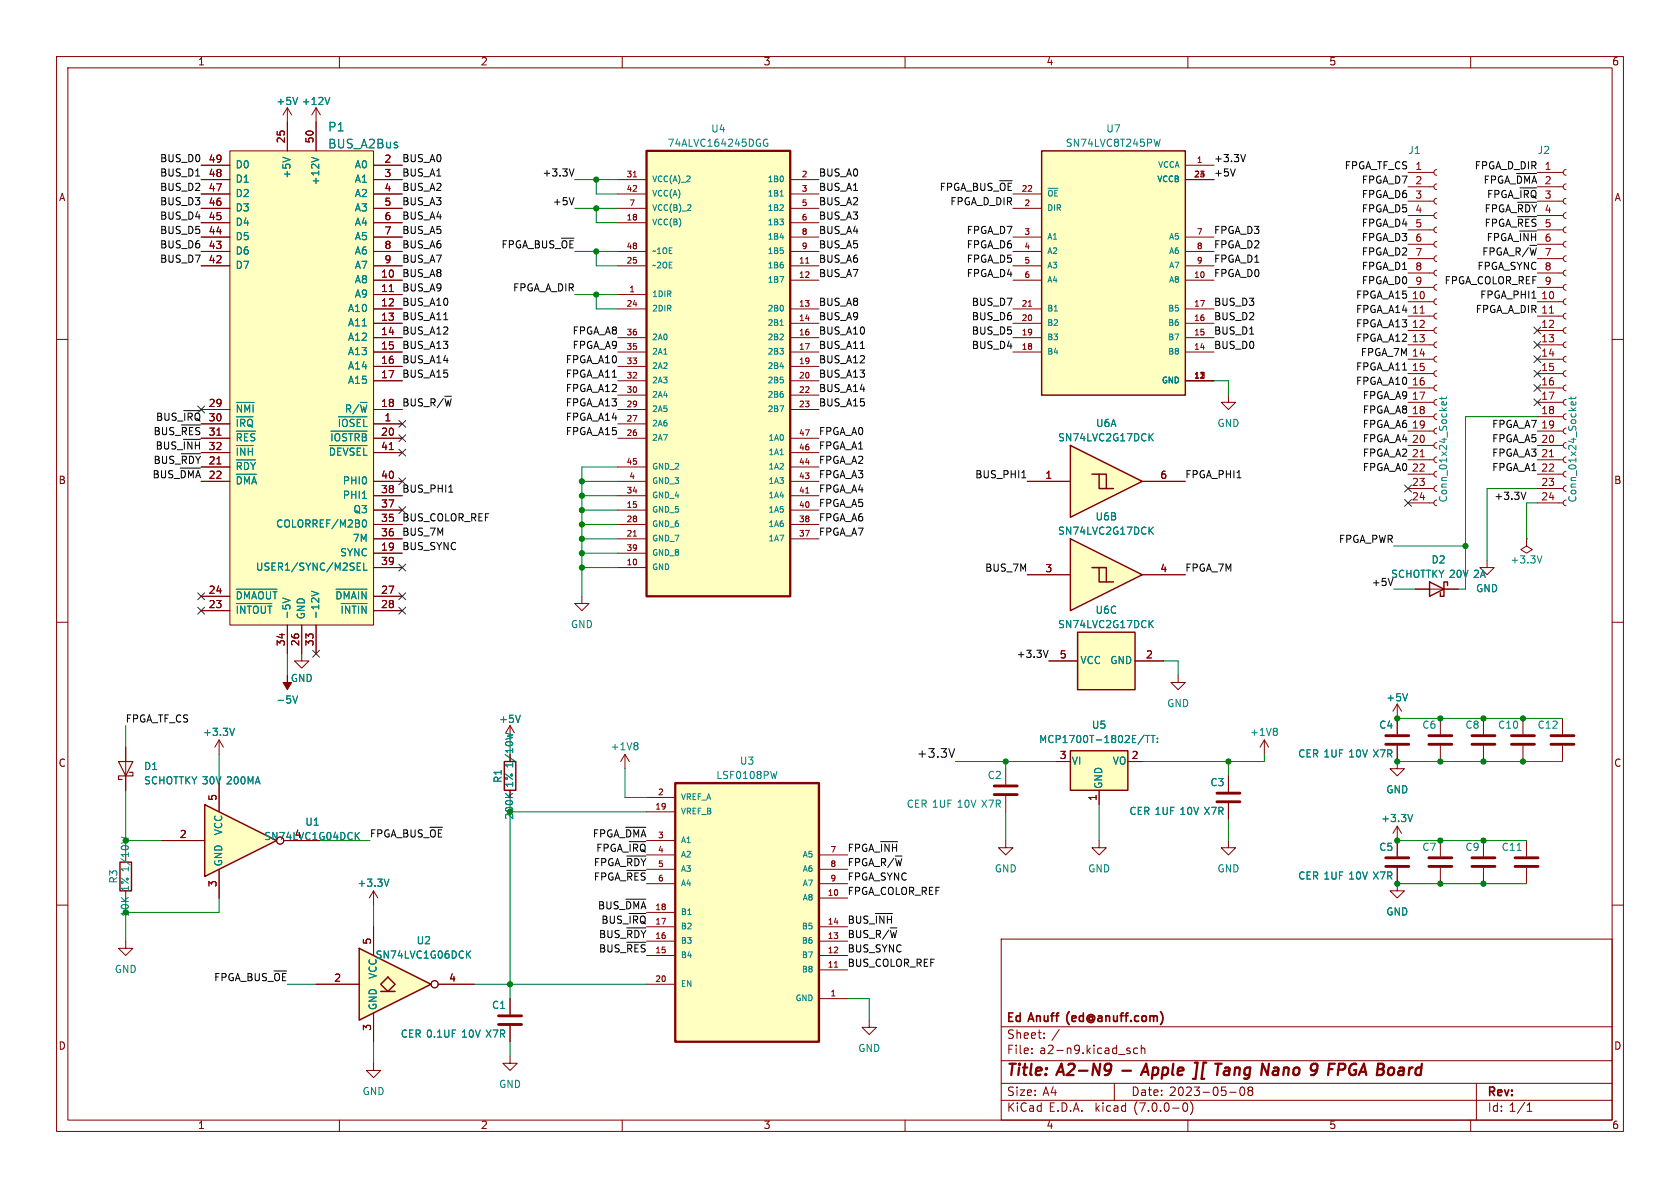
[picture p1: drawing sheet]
<svg xmlns="http://www.w3.org/2000/svg" width="297mm" height="210mm" viewBox="0 0 297 210" stroke-linecap="round" stroke-linejoin="round" font-family="sans-serif">
<g fill="none" stroke="#840000" stroke-width=".18">
<path d="M10 10h277v190h-277zM12 12h273v186h-273zM60 10v2M110 10v2M160 10v2M210 10v2M260 10v2M179.1 36.8h5M179.1 34.3h5M209.5 29.2h5.1M209.5 31.8h5.1M10 60h2"/>
<path d="M179.1 49.5h5M179.1 59.7h5M179.1 57.2h5M179.1 54.6h5M179.1 41.9h5M179.1 44.5h5M179.1 47h5M181.8 54.1h.6M209.5 49.5h5.1M209.5 59.7h5.1M209.5 57.2h5.1M209.5 54.6h5.1"/>
<path d="M209.5 41.9h5.1M209.5 44.5h5.1M209.5 47h5.1M285 60h2M179.1 62.2h5M209.5 67.3h5.1M209.5 62.2h5.1M262.9 99.1v1.2h-1.3l1.3 1.3 1.3-1.3h-1.3M269.9 95.3v1.2l-1 .7 1 .6 1-.6-1-.7M269.9 95.3h.1M10 110h2M250.2 104.1h7.6"/>
<path d="M285 110h2M90.2 128.3l-.8 1.2M90.2 128.3v2.5M90.2 139.7v1.3M90.2 128.3l.7 1.2M110.5 133.4l-.8 1.2M110.5 133.4v2.5M110.5 133.4l.8 1.2M177.8 135.9v2.8M217.2 137.2v2.8M223.5 130.8l-.7 1.3M223.5 130.8v2.6"/>
<path d="M223.5 130.8l.8 1.3M247 131.8v4.1h1.3l-1.3 1.3-1.3-1.3h1.3M247 124.5v5.3M247 124.5l-.7 1.2M247 124.5l.8 1.2M254.6 127v2.8M254.6 131.8v2.8M262.3 127v2.8M262.3 131.8v2.8M269.2 127v2.8M269.2 131.8v2.8M276.2 127v2.8"/>
<path d="M276.2 131.8v2.8M10 160h2M177.8 148.6v1.3h1.3l-1.3 1.2-1.3-1.2h1.3M177.8 140.7v2.8M194.3 148.6v1.3h1.3l-1.3 1.2-1.3-1.2h1.3M217.2 148.6v1.3h1.2l-1.2 1.2-1.3-1.2h1.3M217.2 142v2.8M247 153.4v4.1h1.3l-1.3 1.3-1.3-1.3h1.3M247 146.1v5.3M247 146.1l-.7 1.2M247 146.1l.8 1.2M262.3 148.6v2.8"/>
<path d="M262.3 153.4v2.8M269.9 148.6v2.8M269.9 153.4v2.8M285 160h2M177 166h108v32h-108zM60 198v2M66 188v1.2h1.3l-1.3 1.3-1.2-1.3h1.2M110 198v2M160 198v2M177 194.5h108M177 191.5h108M177 187.5h108"/>
<path d="M177 181.5h108M182.4 186.1v.2M182.4 185.3v.2M184.6 183.4v.2M184.6 182.6v.2M197 191.5v3M199.4 185.8h.4v.2l-.2 .3h-.3M199.4 185.3h.4M201.1 185.3h-.4l-.3 .2v.5l.1 .2h.6M201.8 185.4l.2-.1h.3l.1 1M201.8 184.8v1.5M209.3 195h.2a.81 .81 0 0 1 .5 .6 .81 .81 0 0 1-.3 .8l-.1 .1a.81 .81 0 0 1-.6-.7 .81 .81 0 0 1 .3-.8z"/>
<path d="M210 198v2M210.5 194.8a1.74 1.74 0 0 1 0 2.2M217.4 193.1h1.1M219.3 192.3a.81 .81 0 0 0 .4 1.4l.2-.2 .1-.4-.1-.8M220.7 192.3l-.1 .2 .3 .3M220.9 192.8l-.3 .3 .1 .4 .2 .2h.3l.3-.3-.1-.5-.2-.1M220.9 192.8h.3M221.4 192.3l.1 .2-.3 .3M260 198v2M261 191.5v6.5M270 196.5h.8M270 195.4l.4-.4v1.5"/>
</g>
<path d="M196.3 188.1l.2 .3-.3 1.2M196.4 188.9l-.1 .2M198.4 189.3h1.5M202 189.5h.9M202.6 188l-.9 2M217.1 188.7l-.6 .1M217.2 189.3h-.5a.4 .4 0 0 0-.4 .3 .4 .4 0 0 0 .3 .4h.5" fill="none" stroke="#840000" stroke-width=".4"/>
<g fill="none" stroke="#840000" stroke-width=".51">
<path d="M175.8 138.9h4M245 131.6h4M245 130h4M252.6 131.6h4.1M252.6 130h4.1M260.2 131.6h4.1M260.2 130h4.1M267.2 131.6h4.1M267.2 130h4.1M274.2 131.6h4.1M274.2 130h4.1M175.8 140.5h4"/>
<path d="M215.1 141.7h4.1M215.1 140.2h4.1M245 153.2h4M245 151.6h4M260.2 153.2h4.1M260.2 151.6h4.1M267.8 153.2h4.1M267.8 151.6h4.1"/>
</g>
<path d="M185.3 33.3h1.7M185.4 34a.34 .34 0 0 1 .3-.4 .34 .34 0 0 1 .3 .4M187 33.6h-.5v1.1M205.1 24.6l-.3 1.3-.2-.9M272.6 98.3l-.4 1.2M89.4 129.6l1.2 .3-.9 .2M92 126.4l-.4 1.3M112.5 131.3l.3 .2-.3 .3 .3 .3v.2l-.3 .2M225.6 128.7l.2 .3-.2 .3 .2 .2v.3l-.2 .2M248.8 122.6l-.4 1.3M249.7 144l-.4 1.2" fill="none" stroke="#008484" stroke-width=".18"/>
<path d="M184.1 26.7h25.4v43.2h-25.4z" fill="#ffffc2" stroke="#ffffc2" stroke-width=".18"/>
<path d="M184.1 26.7h25.4v43.2h-25.4zM252.7 102.9l2.6 1.2-2.6 1.3zM255.9 103.5v-.6h-.6v2.5h-.7v-.6M89.2 134.6h2v5.1h-2z" fill="none" stroke="#840000" stroke-width=".25"/>
<path d="M67.3 175.3h2.5" fill="none" stroke="#ffffc2" stroke-width=".18"/>
<g fill="#ffffc2">
<path d="M63.5 167.6l12.7 6.4-12.7 6.3z"/>
<path d="M68.6 172.7l1.2 1.3-1.2 1.3-1.3-1.3z"/>
</g>
<path d="M190.5 111.8h10.2v10.1h-10.2zM189.2 132.7h10.2v7h-10.2zM63.5 167.6l12.7 6.4-12.7 6.3zM67.3 175.3h2.5M68.6 172.7l1.2 1.3-1.2 1.3-1.3-1.3z" fill="none" stroke="#840000" stroke-width=".25"/>
<g fill="none" stroke="#840000" stroke-width=".18">
<path d="M102.9 105.4v1.3h1.2l-1.2 1.3-1.3-1.3h1.3M185.4 116.8h5.1M200.7 116.8h5M208.3 119.4v1.3h1.2l-1.2 1.2-1.3-1.2h1.3M22.2 132.1v7.6M38.7 130.8l-.7 1.3M38.7 130.8v2.6M38.7 130.8l.8 1.3M186.7 134.6h2.5M194.3 139.7v2.5M199.4 134.6h2.5M114.3 143.5h5.1"/>
<path d="M114.3 141h5.1M114.3 148.6h5.1M114.3 151.1h5.1M114.3 153.7h5.1M114.3 156.2h5.1M144.8 158.8h5.1M144.8 151.1h5.1M144.8 153.7h5.1M144.8 156.2h5.1M55.9 174h7.6M66 163.8v5.1M66 179.1v5.1"/>
<path d="M77.5 174h6.3M90.2 176.5v2.8M114.3 174h5.1M114.3 168.9h5.1M114.3 166.4h5.1M114.3 163.8h5.1M114.3 161.3h5.1M144.8 176.5h5.1M144.8 171.5h5.1M144.8 168.9h5.1M144.8 166.4h5.1M144.8 163.8h5.1"/>
<path d="M147.5 171h.6M90.2 186.7v1.3h1.2l-1.2 1.2-1.3-1.2h1.3M90.2 181.4v2.8M153.7 180.3v1.3h1.2l-1.2 1.3-1.3-1.3h1.3"/>
<circle cx="76.8" cy="174" r=".63"/>
</g>
<g fill="none" stroke="#008484" stroke-width=".18">
<path d="M203.3 110.2l.6 .8M203.9 109.7l-.8 .7M41.5 128.7l-.5 1.3M137.3 136.4l-.3 1.2M202.3 129.9l-1.1 1.7M202.5 130h.7M202.9 130v1.3M203.5 130h.7M203.8 130v1.3M204.6 131.2v.1M204.6 130.5v.1M82.7 168.7l.5 .7"/>
<path d="M83.2 168.1l-.7 .7"/>
</g>
<g fill="#ffffc2" stroke="#ffffc2" stroke-width=".18">
<path d="M119.4 138.4h25.4v45.8h-25.4z"/>
<path d="M189.2 132.7h10.2v7h-10.2z"/>
<path d="M190.5 111.8h10.2v10.1h-10.2z"/>
</g>
<path d="M119.4 138.4h25.4v45.8h-25.4z" fill="none" stroke="#840000" stroke-width=".41"/>
<path d="M88.1 179.6h4.1M88.1 181.1h4.1" fill="none" stroke="#840000" stroke-width=".51"/>
<path d="M21 134.6h2.5l-1.3 2.6zM22.9 136.5h.6v.7h-2.5v.6h.6" fill="none" stroke="#840000" stroke-width=".2"/>
<g fill="#ffffc2">
<path d="M194.3 100.3h1.3v2.6z"/>
<path d="M189.2 95.3l12.7 6.3-12.7 6.4z"/>
<path d="M193 100.3l3.8 2.6h-2.5v-2.6z"/>
</g>
<path d="M189.2 95.3l12.7 6.3-12.7 6.4zM193 100.3h1.3v2.6h2.5M194.3 100.3h1.3v2.6" fill="none" stroke="#840000" stroke-width=".25"/>
<path d="M181.6 101.6h7.6M201.9 101.6h7.6" fill="none" stroke="#840000" stroke-width=".18"/>
<path d="M203.3 93.7l.6 .7M203.9 93.2l-.8 .7" fill="none" stroke="#008484" stroke-width=".18"/>
<g fill="#ffffc2">
<path d="M194.3 83.8h1.3v2.6z"/>
<path d="M189.2 78.7l12.7 6.4-12.7 6.3z"/>
<path d="M193 83.8l3.8 2.6h-2.5v-2.6z"/>
</g>
<path d="M189.2 78.7l12.7 6.4-12.7 6.3zM193 83.8h1.3v2.6h2.5M194.3 83.8h1.3v2.6" fill="none" stroke="#840000" stroke-width=".25"/>
<g fill="none" stroke="#840000" stroke-width=".18">
<path d="M50.8 19.1l-.8 1.2M50.8 19.1v7.6M50.8 19.1l.8 1.2M55.9 19.1l-.8 1.2M55.9 19.1v7.6M55.9 19.1l.7 1.2M35.6 29.2h5M35.6 31.8h5M35.6 34.3h5M35.6 39.4h5M35.6 36.8h5M40.6 26.7h25.4v83.8h-25.4z"/>
<path d="M66 29.2h5.1M66 31.8h5.1M66 34.3h5.1M66 39.4h5.1M66 36.8h5.1M109.2 31.8h5.1M109.2 34.3h5.1M109.2 39.4h5.1M109.2 36.8h5.1M112 31.3h.5M139.7 31.8h5.1M139.7 34.3h5.1"/>
<path d="M139.7 39.4h5.1M139.7 36.8h5.1M248.9 38.1h4.6M248.9 35.6h4.6M248.9 33h4.6M248.9 30.5h4.6M254 37.6l-.3 .1-.2 .4 .1 .4 .4 .1M254 35.1l-.3 .1-.2 .3 .1 .4 .4 .2M254 32.5l-.3 .1-.2 .4 .1 .4 .4 .1M254 30l-.3 .1-.2 .4 .1 .3 .4 .2M271.8 38.1h4.6M271.8 35.6h4.6"/>
<path d="M271.8 33h4.6M271.8 30.5h4.6M276.9 37.6l-.4 .2-.1 .3 .1 .4 .4 .1M276.9 35.1l-.4 .1-.1 .3 .1 .4 .4 .2M276.9 32.5l-.4 .2-.1 .3 .1 .4 .4 .1M276.9 30l-.4 .1-.1 .4 .1 .3 .4 .2M35.6 47h5M35.6 44.5h5M35.6 41.9h5M66 49.5h5.1M66 52.1h5.1M66 54.6h5.1"/>
<path d="M66 57.2h5.1M66 59.7h5.1M66 47h5.1M66 44.5h5.1M66 41.9h5.1M68.8 51.5h.7M109.2 52.1h5.1M109.2 54.6h5.1M109.2 59.7h5.1M109.2 47h5.1M109.2 44.5h5.1M139.7 49.5h5.1"/>
<path d="M139.7 54.6h5.1M139.7 57.2h5.1M139.7 59.7h5.1M139.7 47h5.1M139.7 44.5h5.1M139.7 41.9h5.1M142.4 46.5h.6M248.9 58.4h4.6M248.9 55.9h4.6M248.9 53.3h4.6M248.9 50.8h4.6M248.9 48.3h4.6"/>
<path d="M248.9 45.7h4.6M248.9 43.2h4.6M248.9 40.6h4.6M251.1 55.3h.7M254 57.9l-.3 .1-.2 .4 .1 .4 .4 .1M254 55.4l-.3 .1-.2 .4 .1 .3 .4 .2M254 52.8l-.3 .2-.2 .3 .1 .4 .4 .1M254 50.3l-.3 .1-.2 .4 .1 .4 .4 .1M254 47.8l-.3 .1-.2 .3 .1 .4 .4 .2M254 45.2l-.3 .1-.2 .4 .1 .4 .4 .1M254 42.7l-.3 .1-.2 .4 .1 .3 .4 .2M254 40.1l-.3 .2-.2 .3 .1 .4 .4 .1"/>
<path d="M271.8 58.4h4.6M271.8 55.9h4.6M271.8 53.3h4.6M271.8 50.8h4.6M271.8 48.3h4.6M271.8 45.7h4.6M271.8 43.2h4.6M271.8 40.6h4.6M273.9 55.3h.8M276.9 57.9l-.4 .2-.1 .3 .1 .4 .4 .1M276.9 55.4l-.4 .1-.1 .4 .1 .3 .4 .2M276.9 52.8l-.4 .2-.1 .3 .1 .4 .4 .1"/>
<path d="M276.9 50.3l-.4 .2-.1 .3 .1 .4 .4 .1M276.9 47.8l-.4 .1-.1 .3 .1 .4 .4 .2M276.9 45.2l-.4 .2-.1 .3 .1 .4 .4 .1M276.9 42.7l-.4 .1-.1 .4 .1 .3 .4 .2M276.9 40.1l-.4 .2-.1 .3 .1 .4 .4 .1M35.6 74.9h5M35.6 72.4h5M35.6 77.5h5M38.3 76.9h.8M66 74.9h5.1M66 62.2h5.1M66 64.8h5.1"/>
<path d="M66 67.3h5.1M66 72.4h5.1M66 77.5h5.1M68.8 79.5h.7M109.2 74.9h5.1M109.2 62.2h5.1M109.2 64.8h5.1M109.2 67.3h5.1M109.2 72.4h5.1M109.2 77.5h5.1M109.2 69.9h5.1M139.7 62.2h5.1"/>
<path d="M139.7 64.8h5.1M139.7 67.3h5.1M139.7 72.4h5.1M139.7 77.5h5.1M139.7 69.9h5.1M217.2 69.9v1.2h1.2l-1.2 1.3-1.3-1.3h1.3M248.9 78.7h4.6M248.9 76.2h4.6M248.9 73.7h4.6M248.9 71.1h4.6M248.9 68.6h4.6M248.9 66h4.6"/>
<path d="M248.9 63.5h4.6M248.9 61h4.6M254 78.2l-.3 .2-.2 .3 .1 .4 .4 .1M254 75.7l-.3 .1-.2 .4 .1 .4 .4 .1M254 73.2l-.3 .1-.2 .3 .1 .4 .4 .2M254 70.6l-.3 .1-.2 .4 .1 .4 .4 .1M254 68.1l-.3 .1-.2 .4 .1 .3 .4 .2M254 65.5l-.3 .2-.2 .3 .1 .4 .4 .1M254 63l-.3 .1-.2 .4 .1 .4 .4 .1M254 60.5l-.3 .1-.2 .3 .1 .4 .4 .2M271.8 78.7h4.6M271.8 76.2h4.6"/>
<path d="M271.8 73.7h4.6M271.8 71.1h4.6M271.8 68.6h4.6M271.8 66h4.6M271.8 63.5h4.6M271.8 61h4.6M276.9 78.2l-.4 .2-.1 .3 .1 .4 .4 .1M276.9 75.7l-.4 .2-.1 .3 .1 .4 .4 .1M276.9 73.2l-.4 .1-.1 .3 .1 .4 .4 .2M276.9 70.6l-.4 .2-.1 .3 .1 .4 .4 .1M276.9 68.1l-.4 .1-.1 .4 .1 .3 .4 .2M276.9 65.5l-.4 .2-.1 .3 .1 .4 .4 .1"/>
<path d="M276.9 63l-.4 .2-.1 .3 .1 .4 .4 .1M276.9 60.5l-.4 .1-.1 .3 .1 .4 .4 .2M35.6 85.1h5M35.6 82.6h5M35.6 80h5M38.3 82h.8M66 85.1h5.1M66 97.8h5.1M66 80h5.1M66 92.7h5.1M66 95.3h5.1M66 90.2h5.1"/>
<path d="M66 87.6h5.1M109.2 85.1h5.1M109.2 97.8h5.1M109.2 82.6h5.1M109.2 92.7h5.1M109.2 95.3h5.1M109.2 90.2h5.1M109.2 87.6h5.1M112 94.8h.5M139.7 85.1h5.1M139.7 82.6h5.1M139.7 80h5.1"/>
<path d="M139.7 92.7h5.1M139.7 95.3h5.1M139.7 90.2h5.1M139.7 87.6h5.1M142.4 87.2h.6M181.6 85.1h7.6M201.9 85.1h7.6M248.9 88.9h4.6M248.9 86.4h4.6M248.9 83.8h4.6M248.9 81.3h4.6M251.1 80.7h.7"/>
<path d="M254 88.4l-.3 .1-.2 .4 .1 .4 .4 .1M254 85.9l-.3 .1-.2 .3 .1 .4 .4 .2M254 83.3l-.3 .1-.2 .4 .1 .4 .4 .1M254 80.8l-.3 .1-.2 .4 .1 .3 .4 .2M271.8 88.9h4.6M271.8 86.4h4.6M271.8 83.8h4.6M271.8 81.3h4.6M273.9 80.7h.8M276.9 88.4l-.4 .2-.1 .3 .1 .4 .4 .1M276.9 85.9l-.4 .1-.1 .3 .1 .4 .4 .2M276.9 83.3l-.4 .2-.1 .3 .1 .4 .4 .1"/>
<path d="M276.9 80.8l-.4 .1-.1 .4 .1 .3 .4 .2M35.6 108h5M35.6 105.4h5M50.8 110.5v5.1M53.3 110.5v5.1M55.9 110.5v5.1M66 108h5.1M66 105.4h5.1M66 100.3h5.1M109.2 100.3h5.1M254.6 148.6v2.8M254.6 153.4v2.8"/>
<path d="M22.2 166.4v1.2h1.3l-1.3 1.3-1.2-1.3h1.2"/>
</g>
<g fill="none" stroke="#008484" stroke-width=".18">
<path d="M52.6 17.2l-.4 1.3M58.3 17.2l-.4 1.3M50 27.8l1.3 .4M55.1 27.8l1.2 .4M135 25.3l.1 .4 .3 .2 .3-.2v-.4h-.2M135.7 24.7h-.5l-.2 .4M137.9 34.7h.6M137.9 48.9h.6l-.4 1M137.9 57.5h.6M137.9 41.9h.6M41.8 73.7h2.9M41.8 71.1h3.1"/>
<path d="M41.8 76.2h3.4M41.8 78.8h3M42 74.1v1.3M42 76.7v1.2M42 79.2v1.3M42.6 74.1v1.3M42.7 71.6v1.3l-.7-1.3v1.3M43.2 76.7v1.2M43.3 79.2v1.3l-.7-1.3v1.3M43.3 72.9v-1.3l.4 .9 .4-.9v1.3M43.9 79.2v1.3M44.6 79.2v1.3"/>
<path d="M44.7 71.6v1.3M58.3 78.8h6.6M58.4 79.2v1.3M58.5 76.2h6.4M58.7 76.7v1.2M59.7 79.2v1.3M59.8 73.7h5.1M60 74.1v1.3M60.7 79.2l.4 1.3 .4-1.3M62 72l-.1-.4h-.6v1.3M62 76.7v1.2M62.8 76.7v1.2"/>
<path d="M63.1 74.1v1.3M63.1 79.2v1.3M63.5 71.5l-1.1 1.7M63.7 71.1h1.2M63.8 71.6l.3 1.3M64.1 76.7v1.2M64.3 74.1v1.3M64.3 79.2v1.3M64.8 71.6l-.3 1.3M137.9 71.7h.6l-.4 1.1M137.9 64.8h.6M203.3 77.2l.6 .7"/>
<path d="M203.9 76.7l-.8 .7M254.9 70.1v.5M255.7 71v.4l-.1 .2-.7-.1v-.5h.3l.1 .6M255.7 70.1l-.1 .3h-1.1M277.7 70.1v.5M278.5 71l.1 .4-.2 .2-.6-.1v-.5h.3l.1 .6M278.6 70.1l-.2 .3h-1.1M41.8 81.3h3.4M41.8 83.8h3.5M42 81.7v1.3M42 84.3v1.3M43.2 81.7v1.3"/>
<path d="M43.2 85.6v-1.3l.5 .9 .4-.9v1.3M44.3 81.7l.4 .7 .5-.7M44.5 85.6l.4-1.3 .4 1.3M63.1 99.5h.7M64.1 88.1h.7M64.2 92l.2-.1a.68 .68 0 0 1 .4 .6 .68 .68 0 0 1-.4 .7l-.2-.1M64.3 99.5v1.3h.6M137.9 80.4h.6M41.8 106.7h6.3M41.8 104.2h7.2M42 107.1v1.3M42.7 105.2l-.3-.5-.4-.1v1.3"/>
<path d="M43.2 105.9v-1.3l.5 .9 .4-.9v1.3M43.3 107.1v1.3l-.7-1.3v1.3M44.1 107.1v1.3M44.5 105.9l.4-1.3 .4 1.3M45.7 105a.42 .42 0 0 1 .4-.4 .42 .42 0 0 1 .5 .4M46.2 107.1v1.1M46.9 107.1v1.1M47.1 104.6v1M47.7 107.1v1.3M47.8 104.6v1M48.2 104.6h.8M48.6 104.6v1.3"/>
<path d="M55.1 104.5l1.2 .4-1.2 .5M59.4 104.2h5.5M60.3 105.2l-.2-.5-.5-.1v1.3M60.3 106.7h4.6M60.5 107.1v1.3M60.9 105.9v-1.3l.4 .9 .4-.9v1.3M61.8 107.1v1.3l-.7-1.3v1.3M62.1 105.9l.4-1.3 .5 1.3M62.6 107.1v1.3M63.1 100.1h.5M63.1 100.8h.7M63.4 104.6v1.3"/>
<path d="M63.4 107.1v1.3M64.7 104.6v1.3l-.7-1.3v1.3M64.7 107.1v1.3l-.7-1.3v1.3M51.8 123l.4 1.3 .4-1.3"/>
</g>
<g fill="#ffffc2" stroke="#ffffc2" stroke-width=".18">
<path d="M40.6 26.7h25.4v83.8h-25.4z"/>
<path d="M114.3 26.7h25.4v78.7h-25.4z"/>
</g>
<path d="M114.3 26.7h25.4v78.7h-25.4z" fill="none" stroke="#840000" stroke-width=".41"/>
<path d="M252.6 153.2h4.1M252.6 151.6h4.1" fill="none" stroke="#840000" stroke-width=".51"/>
<path d="M50.8 119.4v1.3h.8l-.8 1.2-.8-1.2h.8z" fill="#840000" stroke="#840000" stroke-width=".18"/>
<path d="M36.2 142.2l12.7 6.4-12.7 6.3z" fill="#ffffc2"/>
<path d="M21.2 152.4h2v5.1h-2zM36.2 142.2l12.7 6.4-12.7 6.3z" fill="none" stroke="#840000" stroke-width=".25"/>
<g fill="none" stroke="#840000" stroke-width=".18">
<path d="M35.6 29.2h5M35.6 31.8h5M35.6 34.3h5M35.6 39.4h5M35.6 36.8h5M50.8 21.6v5.1M55.9 21.6v5.1M66 29.2h5.1M66 31.8h5.1M66 34.3h5.1M66 39.4h5.1M66 36.8h5.1"/>
<path d="M35.6 47h5M35.6 44.5h5M35.6 41.9h5M66 49.5h5.1M66 52.1h5.1M66 54.6h5.1M66 57.2h5.1M66 59.7h5.1M66 47h5.1M66 44.5h5.1M66 41.9h5.1M68.8 51.5h.7"/>
<path d="M35.6 74.9h5M35.6 72.4h5M35.6 77.5h5M38.3 76.9h.8M66 74.9h5.1M66 62.2h5.1M66 64.8h5.1M66 67.3h5.1M66 72.4h5.1M66 77.5h5.1M68.8 79.5h.7M35.6 82.6h5"/>
<path d="M35.6 85.1h5M35.6 80h5M38.3 82h.8M66 97.8h5.1M66 85.1h5.1M66 80h5.1M66 92.7h5.1M66 95.3h5.1M66 90.2h5.1M66 87.6h5.1M181.6 85.1h7.6M201.9 85.1h7.6"/>
<path d="M35.6 108h5M35.6 105.4h5M50.8 110.5v5.1M53.3 110.5v6.3h1.3l-1.3 1.3-1.2-1.3h1.2M55.9 110.5v5.1M66 108h5.1M66 105.4h5.1M66 100.3h5.1M181.6 101.6h7.6M185.4 116.8h5.1M200.7 116.8h5M201.9 101.6h7.6"/>
<path d="M250.2 104.1h2.5M255.3 104.1h2.5M22.2 132.1v2.5M22.2 137.2v2.5M38.7 138.4v5.1M90.2 139.7v1.3M186.7 134.6h2.5M194.3 139.7v2.5M199.4 134.6h2.5M217.2 137.2v2.8M247 127v2.8M247 131.8v2.8"/>
<path d="M22.2 157.5v1.3M28.6 148.6h7.6M38.7 153.7v5.1M50.2 148.6h6.3M66 157.5l-.7 1.3M66 157.5v2.5M66 157.5l.8 1.3M217.2 142v2.8M247 148.6v2.8M247 153.4v2.8M55.9 174h7.6M66 163.8v5.1"/>
<path d="M66 179.1v5.1M77.5 174h6.3M90.2 176.5v2.8M90.2 181.4v2.8"/>
<circle cx="76.8" cy="174" r=".63"/>
</g>
<g fill="none" stroke="#008484" stroke-width=".18">
<path d="M52.6 17.2l-.4 1.3M58.3 17.2l-.4 1.3M50 27.8l1.3 .4M55.1 27.8l1.2 .4M41.8 73.7h2.9M41.8 71.1h3.1M41.8 76.2h3.4M41.8 78.8h3M42 74.1v1.3M42 76.7v1.2M42 79.2v1.3M42.6 74.1v1.3"/>
<path d="M42.7 71.6v1.3l-.7-1.3v1.3M43.2 76.7v1.2M43.3 79.2v1.3l-.7-1.3v1.3M43.3 72.9v-1.3l.4 .9 .4-.9v1.3M43.9 79.2v1.3M44.6 79.2v1.3M44.7 71.6v1.3M58.3 78.8h6.6M58.4 79.2v1.3M58.5 76.2h6.4M58.7 76.7v1.2M59.7 79.2v1.3"/>
<path d="M59.8 73.7h5.1M60 74.1v1.3M60.7 79.2l.4 1.3 .4-1.3M62 72l-.1-.4h-.6v1.3M62 76.7v1.2M62.8 76.7v1.2M63.1 74.1v1.3M63.1 79.2v1.3M63.5 71.5l-1.1 1.7M63.7 71.1h1.2M63.8 71.6l.3 1.3M64.1 76.7v1.2"/>
<path d="M64.3 74.1v1.3M64.3 79.2v1.3M64.8 71.6l-.3 1.3M203.3 77.2l.6 .7M203.9 76.7l-.8 .7M41.8 81.3h3.4M41.8 83.8h3.5M42 81.7v1.3M42 84.3v1.3M43.2 81.7v1.3M43.2 85.6v-1.3l.5 .9 .4-.9v1.3M44.3 81.7l.4 .7 .5-.7"/>
<path d="M44.5 85.6l.4-1.3 .4 1.3M63.1 99.5h.7M64.1 88.1h.7M64.2 92l.2-.1a.68 .68 0 0 1 .4 .6 .68 .68 0 0 1-.4 .7l-.2-.1M64.3 99.5v1.3h.6M203.3 93.7l.6 .7M203.9 93.2l-.8 .7M41.8 106.7h6.3M41.8 104.2h7.2M42 107.1v1.3M42.7 105.2l-.3-.5-.4-.1v1.3M43.2 105.9v-1.3l.5 .9 .4-.9v1.3"/>
<path d="M43.3 107.1v1.3l-.7-1.3v1.3M44.1 107.1v1.3M44.5 105.9l.4-1.3 .4 1.3M45.7 105a.42 .42 0 0 1 .4-.4 .42 .42 0 0 1 .5 .4M46.2 107.1v1.1M46.9 107.1v1.1M47.1 104.6v1M47.7 107.1v1.3M47.8 104.6v1M48.2 104.6h.8M48.6 104.6v1.3M55.1 104.5l1.2 .4-1.2 .5"/>
<path d="M59.4 104.2h5.5M60.3 105.2l-.2-.5-.5-.1v1.3M60.3 106.7h4.6M60.5 107.1v1.3M60.9 105.9v-1.3l.4 .9 .4-.9v1.3M61.8 107.1v1.3l-.7-1.3v1.3M62.1 105.9l.4-1.3 .5 1.3M62.6 107.1v1.3M63.1 100.1h.5M63.1 100.8h.7M63.4 104.6v1.3M63.4 107.1v1.3"/>
<path d="M64.7 104.6v1.3l-.7-1.3v1.3M64.7 107.1v1.3l-.7-1.3v1.3M203.3 110.2l.6 .8M203.9 109.7l-.8 .7M41.5 128.7l-.5 1.3M51.8 123l.4 1.3 .4-1.3M89.4 129.6l1.2 .3-.9 .2M92 126.4l-.4 1.3M202.3 129.9l-1.1 1.7M202.5 130h.7M202.9 130v1.3M203.5 130h.7"/>
<path d="M203.8 130v1.3M204.6 131.2v.1M204.6 130.5v.1M248.8 122.6l-.4 1.3M21.4 148l1.3 .3-.9 .2M63 147.7l.5 .7M63.5 147.2l-.7 .7M68.8 155.4l-.5 1.3M249.7 144l-.4 1.2M82.7 168.7l.5 .7M83.2 168.1l-.7 .7"/>
</g>
<g fill="none" stroke="#000" stroke-width=".18">
<path d="M100.6 29.9l.5 1.2 .4-1.2M101.5 34.9l-.4 1.3M176.7 31.9h2.2M220.2 27.3l-.4 1.3M268.1 30.7h3.6M268.3 35.8h3.4M268.3 38.3h3.4M268.7 33.2h3M78.4 56.5h.8M99.2 42.1h2.3M268.6 40.8h3.1M32.1 75.1h3.3"/>
<path d="M32.4 77.7h3M32.5 72.6h2.9M78.6 70h1.2M152.1 61.6h.7M31.9 82.7h3.5M32.1 80.2h3.3M79.3 87h.8M180.6 84.5h.8M268.9 87l.4 1.3 .5-1.3M184.5 114.9l.4 1.3 .4-1.3M246.3 102.2l-.5 1.3M168.8 132.3l-.5 1.6"/>
<path d="M76 146.2h2.2M110.6 146.2h3.6M110.6 158.9h3.6M110.8 151.3h3.4M110.8 153.9h3.4M111.2 148.8h3M155.7 148.8h3M48.4 171.6h2.3M110.8 164h3.4M110.8 166.6h3.4M111.2 161.5h3M154.8 161.5h3"/>
</g>
<g fill="none" stroke="#008400" stroke-width=".18">
<path d="M101.6 31.8h7.6M101.6 36.8h7.6M105.4 31.8v2.5h3.8M105.4 36.8v2.6h3.8M101.6 44.5h7.6M101.6 52.1h7.6M105.4 44.5v2.5h3.8M105.4 52.1v2.5h3.8M214.6 67.3h2.6v2.6M271.8 73.7h-12.7v30.4h-1.3M102.9 87.6h6.3M102.9 90.2h6.3"/>
<path d="M102.9 97.8h6.3M102.9 85.1h6.3M102.9 92.7h6.3M102.9 95.3h6.3M109.2 82.6h-6.3v22.8M246.4 96.5h12.7M271.8 86.4h-8.9v12.7M271.8 88.9h-1.9v6.4M50.8 115.6v3.8M102.9 100.3h6.3M205.7 116.8h2.6v2.6M246.4 104.1h3.8"/>
<path d="M22.2 139.7v8.9h6.4M22.2 128.3v3.8M38.7 133.4v5M110.5 135.9v5.1h3.8M168.9 134.6h17.8M177.8 134.6v1.3M217.2 134.6v2.6M223.5 133.4v1.2h-21.6M247 127h29.2M247 134.6h29.2M38.7 158.8v2.5h-16.5v5.1M56.5 148.6h8.9"/>
<path d="M114.3 143.5h-24.1v33M177.8 143.5v5.1M194.3 142.2v6.4M217.2 144.8v3.8M247 156.2h22.9M247 148.6h22.9M50.8 174h5.1M66 160v3.8M83.8 174h30.5M149.9 176.5h3.8v3.8M66 184.2v3.8M90.2 184.2v2.5"/>
</g>
<g fill="none" stroke="#000084" stroke-width=".18">
<path d="M271.2 57.8l1.2 1.2M272.4 57.8l-1.2 1.2M35 71.8l1.2 1.2M36.2 71.8l-1.2 1.2M70.5 76.9l1.2 1.2M70.5 79.4l1.2 1.2M70.5 74.3l1.2 1.2M71.7 76.9l-1.2 1.2M71.7 79.4l-1.2 1.2M71.7 74.3l-1.2 1.2M271.2 65.4l1.2 1.2M271.2 60.4l1.2 1.2"/>
<path d="M271.2 62.9l1.2 1.2M271.2 68l1.2 1.2M271.2 70.5l1.2 1.2M272.4 65.4l-1.2 1.2M272.4 62.9l-1.2 1.2M272.4 60.4l-1.2 1.2M272.4 68l-1.2 1.2M272.4 70.5l-1.2 1.2M70.5 89.6l1.2 1.2M70.5 99.7l1.2 1.2M70.5 84.5l1.2 1.2M71.7 99.7l-1.2 1.2"/>
<path d="M71.7 89.6l-1.2 1.2M71.7 84.5l-1.2 1.2M248.3 88.3l1.2 1.2M248.3 85.8l1.2 1.2M249.5 88.3l-1.2 1.2M249.5 85.8l-1.2 1.2M35 104.8l1.2 1.2M35 107.3l1.2 1.3M36.2 104.8l-1.2 1.2M36.2 107.3l-1.2 1.3M55.3 115l1.2 1.2M56.5 115l-1.2 1.2"/>
<path d="M70.5 107.3l1.2 1.3M70.5 104.8l1.2 1.2M71.7 107.3l-1.2 1.3M71.7 104.8l-1.2 1.2"/>
</g>
<g fill="#008400" stroke="#008400" stroke-width=".18">
<circle cx="102.9" cy="90.2" r=".46"/>
<circle cx="102.9" cy="87.6" r=".46"/>
<circle cx="102.9" cy="95.3" r=".46"/>
<circle cx="102.9" cy="92.7" r=".46"/>
<circle cx="102.9" cy="85.1" r=".46"/>
<circle cx="22.2" cy="148.6" r=".46"/>
<circle cx="105.4" cy="36.8" r=".46"/>
<circle cx="105.4" cy="31.8" r=".46"/>
<circle cx="105.4" cy="52.1" r=".46"/>
<circle cx="105.4" cy="44.5" r=".46"/>
<circle cx="102.9" cy="100.3" r=".46"/>
<circle cx="102.9" cy="97.8" r=".46"/>
<circle cx="90.2" cy="174" r=".46"/>
<circle cx="262.3" cy="134.6" r=".46"/>
<circle cx="259.1" cy="96.5" r=".46"/>
<circle cx="269.2" cy="134.6" r=".46"/>
<circle cx="262.3" cy="148.6" r=".46"/>
<circle cx="262.3" cy="156.2" r=".46"/>
<circle cx="262.3" cy="127" r=".46"/>
<circle cx="269.2" cy="127" r=".46"/>
<circle cx="217.2" cy="134.6" r=".46"/>
<circle cx="254.6" cy="148.6" r=".46"/>
<circle cx="247" cy="156.2" r=".46"/>
<circle cx="254.6" cy="156.2" r=".46"/>
<circle cx="247" cy="127" r=".46"/>
<circle cx="247" cy="134.6" r=".46"/>
<circle cx="254.6" cy="127" r=".46"/>
<circle cx="254.6" cy="134.6" r=".46"/>
<circle cx="247" cy="148.6" r=".46"/>
<circle cx="177.8" cy="134.6" r=".46"/>
</g>
<g font-size="2.8" fill="#840000">
<text x="178" y="190.8">Title:</text>
<text x="187.1" y="190.8">A2-N9</text>
<text x="203.3" y="190.8">Apple ][</text>
<text x="217.4" y="190.8">Tang Nano</text>
<text x="235.4" y="190.8">9</text>
<text x="239.1" y="190.8">FPGA Board</text>
</g>
<g font-size="2.1" fill="#008484">
<text x="57.9" y="23.5">P1</text>
<text x="57.9" y="26.5">BUS_A2Bus</text>
</g>
<text font-size="2.1" x="162" y="134.2">+3.3V</text>
<g font-size="2.1" fill="#840000">
<text x="178" y="183.9">Sheet:</text>
<text x="178" y="181.1">Ed Anuff</text>
<text x="185.9" y="183.9">/</text>
<text x="189.1" y="181.1">(ed@anuff.com)</text>
<text x="178" y="186.6">File:</text>
<text x="183.8" y="186.6">a2-n9.kicad_sch</text>
<text x="178" y="196.8">KiCad</text>
<text x="178" y="194">Size:</text>
<text x="184.3" y="194">A4</text>
<text x="185.4" y="196.8">E.D.A.</text>
<text x="193.7" y="196.8">kicad</text>
<text x="200" y="194">Date:</text>
<text x="200.6" y="196.8">(7.0.0-0)</text>
<text x="206.7" y="194">2023-05-08</text>
<text x="263" y="194.2">Rev:</text>
<text x="263" y="196.8">Id: 1/1</text>
</g>
<g font-size="1.8" fill="#840000">
<text x="35" y="11.8">1</text>
<text x="85" y="11.8">2</text>
<text x="135" y="11.8">3</text>
<text x="185" y="11.8">4</text>
<text x="235" y="11.8">5</text>
<text x="285" y="11.8">6</text>
<text x="36.8" y="29">49</text>
<text x="50.5" y="25.4" transform="rotate(-90 50.5 25.4)">25</text>
<text x="55.6" y="25.4" transform="rotate(-90 55.6 25.4)">50</text>
<text x="67.9" y="29">2</text>
<text x="10.4" y="35.8">A</text>
<text x="36.8" y="34">47</text>
<text x="36.8" y="31.5">48</text>
<text x="67.9" y="31.5">3</text>
<text x="67.9" y="34">4</text>
<text x="250.2" y="32.8">2</text>
<text x="250.2" y="35.3">3</text>
<text x="273" y="30.2">1</text>
<text x="273" y="32.8">2</text>
<text x="273" y="35.3">3</text>
<text x="285.4" y="35.8">A</text>
<text x="36.8" y="41.7">44</text>
<text x="36.8" y="39.1">45</text>
<text x="36.8" y="36.6">46</text>
<text x="67.9" y="36.6">5</text>
<text x="67.9" y="39.1">6</text>
<text x="67.9" y="41.7">7</text>
<text x="250.2" y="37.8">4</text>
<text x="250.2" y="40.4">5</text>
<text x="273" y="37.8">4</text>
<text x="273" y="40.4">5</text>
<text x="36.8" y="46.7">42</text>
<text x="36.8" y="44.2">43</text>
<text x="67.9" y="44.2">8</text>
<text x="67.9" y="46.7">9</text>
<text x="250.2" y="42.9">6</text>
<text x="250.2" y="45.5">7</text>
<text x="67.3" y="49.3">10</text>
<text x="67.3" y="51.8">11</text>
<text x="249.6" y="53.1">10</text>
<text x="250.2" y="48">8</text>
<text x="250.2" y="50.5">9</text>
<text x="272.4" y="53.1">10</text>
<text x="67.3" y="54.4">12</text>
<text x="67.3" y="56.9">13</text>
<text x="67.3" y="59.4">14</text>
<text x="249.6" y="55.6">11</text>
<text x="249.6" y="58.2">12</text>
<text x="272.4" y="58.2">12</text>
<text x="67.3" y="62">15</text>
<text x="67.3" y="64.5">16</text>
<text x="249.6" y="60.7">13</text>
<text x="249.6" y="65.8">15</text>
<text x="272.4" y="60.7">13</text>
<text x="272.4" y="63.2">14</text>
<text x="272.4" y="65.8">15</text>
<text x="67.3" y="67.1">17</text>
<text x="249.6" y="68.3">16</text>
<text x="249.6" y="70.9">17</text>
<text x="272.4" y="68.3">16</text>
<text x="272.4" y="70.9">17</text>
<text x="36.8" y="72.1">29</text>
<text x="36.8" y="74.7">30</text>
<text x="36.8" y="77.2">31</text>
<text x="67.3" y="72.1">18</text>
<text x="67.3" y="77.2">20</text>
<text x="67.9" y="74.7">1</text>
<text x="249.6" y="73.4">18</text>
<text x="249.6" y="75.9">19</text>
<text x="272.4" y="73.4">18</text>
<text x="272.4" y="75.9">19</text>
<text x="36.8" y="82.3">21</text>
<text x="36.8" y="79.8">32</text>
<text x="67.3" y="79.8">41</text>
<text x="249.6" y="78.5">20</text>
<text x="249.6" y="81">21</text>
<text x="249.6" y="83.6">22</text>
<text x="272.4" y="78.5">20</text>
<text x="272.4" y="81">21</text>
<text x="272.4" y="83.6">22</text>
<text x="10.3" y="85.8">B</text>
<text x="36.8" y="84.8">22</text>
<text x="67.3" y="89.9">37</text>
<text x="67.3" y="87.4">38</text>
<text x="67.3" y="84.8">40</text>
<text x="184.8" y="84.8">1</text>
<text x="205.1" y="84.8">6</text>
<text x="249.6" y="86.1">23</text>
<text x="249.6" y="88.6">24</text>
<text x="272.4" y="86.1">23</text>
<text x="272.4" y="88.6">24</text>
<text x="285.3" y="85.8">B</text>
<text x="67.3" y="92.5">35</text>
<text x="67.3" y="95">36</text>
<text x="67.3" y="97.5">19</text>
<text x="67.3" y="100.1">39</text>
<text x="184.8" y="101.3">3</text>
<text x="205.1" y="101.3">4</text>
<text x="36.8" y="107.7">23</text>
<text x="36.8" y="105.2">24</text>
<text x="67.3" y="105.2">27</text>
<text x="67.3" y="107.7">28</text>
<text x="50.5" y="114.3" transform="rotate(-90 50.5 114.3)">34</text>
<text x="53.1" y="114.3" transform="rotate(-90 53.1 114.3)">26</text>
<text x="55.6" y="114.3" transform="rotate(-90 55.6 114.3)">33</text>
<text x="187.3" y="116.6">5</text>
<text x="202.5" y="116.6">2</text>
<text x="10.3" y="135.8">C</text>
<text x="187.3" y="134.4">3</text>
<text x="200" y="134.4">2</text>
<text x="285.3" y="135.8">C</text>
<text x="38.5" y="141.6" transform="rotate(-90 38.5 141.6)">5</text>
<text x="91" y="139.2" transform="rotate(-90 91 139.2)">1% 1/10W</text>
<text x="194.1" y="141.6" transform="rotate(-90 194.1 141.6)">1</text>
<text x="31.7" y="148.3">2</text>
<text x="46.7" y="148.8">SN74LVC1G04DCK</text>
<text x="52" y="148.3">4</text>
<text x="38.5" y="156.9" transform="rotate(-90 38.5 156.9)">3</text>
<text x="65.8" y="167" transform="rotate(-90 65.8 167)">5</text>
<text x="59" y="173.7">2</text>
<text x="79.3" y="173.7">4</text>
<text x="10.3" y="185.8">D</text>
<text x="65.8" y="182.3" transform="rotate(-90 65.8 182.3)">3</text>
<text x="285.3" y="185.8">D</text>
<text x="35" y="199.8">1</text>
<text x="85" y="199.8">2</text>
<text x="135" y="199.8">3</text>
<text x="185" y="199.8">4</text>
<text x="235" y="199.8">5</text>
<text x="285" y="199.8">6</text>
</g>
<g font-size="1.8" fill="#008484">
<text x="48.8" y="18.8">+5V</text>
<text x="53.3" y="18.8">+12V</text>
<text x="125.7" y="23.7">U4</text>
<text x="195.5" y="23.7">U7</text>
<text x="118" y="26.2">74ALVC164245DGG</text>
<text x="188.4" y="26.2">SN74LVC8T245PW</text>
<text x="248.9" y="27.5">J1</text>
<text x="271.8" y="27.5">J2</text>
<text x="41.7" y="35.1">D2</text>
<text x="41.7" y="32.6">D1</text>
<text x="41.7" y="30">D0</text>
<text x="51.6" y="31.7" transform="rotate(-90 51.6 31.7)">+5V</text>
<text x="56.7" y="32.9" transform="rotate(-90 56.7 32.9)">+12V</text>
<text x="62.6" y="30">A0</text>
<text x="62.6" y="32.6">A1</text>
<text x="62.6" y="35.1">A2</text>
<text x="41.7" y="40.2">D4</text>
<text x="41.7" y="37.7">D3</text>
<text x="62.6" y="37.7">A3</text>
<text x="62.6" y="40.2">A4</text>
<text x="41.7" y="47.8">D7</text>
<text x="41.7" y="45.3">D6</text>
<text x="41.7" y="42.7">D5</text>
<text x="62.6" y="42.7">A5</text>
<text x="62.6" y="45.3">A6</text>
<text x="62.6" y="47.8">A7</text>
<text x="62.6" y="50.4">A8</text>
<text x="62.6" y="52.9">A9</text>
<text x="61.4" y="55.4">A10</text>
<text x="61.4" y="58">A11</text>
<text x="61.4" y="60.5">A12</text>
<text x="61.4" y="63.1">A13</text>
<text x="61.4" y="65.6">A14</text>
<text x="61.4" y="68.1">A15</text>
<text x="41.7" y="73.8">~{NMI}</text>
<text x="41.7" y="76.4">~{IRQ}</text>
<text x="59.6" y="76.4">~{IOSEL}</text>
<text x="60.8" y="73.8">R/~{W}</text>
<text x="193.7" y="75.8">U6A</text>
<text x="215.2" y="75.8">GND</text>
<text x="41.7" y="84">~{RDY}</text>
<text x="41.7" y="78.9">~{RES}</text>
<text x="41.7" y="81.4">~{INH}</text>
<text x="58" y="81.4">~{DEVSEL}</text>
<text x="58.2" y="78.9">~{IOSTRB}</text>
<text x="187" y="78.3">SN74LVC2G17DCK</text>
<text x="41.7" y="86.5">~{DMA}</text>
<text x="60.5" y="88.5">PHI1</text>
<text x="60.5" y="85.9">PHI0</text>
<text x="256.1" y="88.9" transform="rotate(-90 256.1 88.9)">Conn_01x24_Socket</text>
<text x="279" y="88.9" transform="rotate(-90 279 88.9)">Conn_01x24_Socket</text>
<text x="48.7" y="93.5">COLORREF/M2B0</text>
<text x="62.4" y="91">Q3</text>
<text x="187" y="94.8">SN74LVC2G17DCK</text>
<text x="193.6" y="92.3">U6B</text>
<text x="45.1" y="101.2">USER1/SYNC/M2SEL</text>
<text x="60" y="98.6">SYNC</text>
<text x="62.2" y="96.1">7M</text>
<text x="253" y="99.9">D2</text>
<text x="267" y="99.9">+3.3V</text>
<text x="41.7" y="106.8">~{DMAOUT}</text>
<text x="59.2" y="106.8">~{DMAIN}</text>
<text x="245.9" y="102.4">SCHOTTKY 20V</text>
<text x="260.6" y="102.4">2A</text>
<text x="260.9" y="105">GND</text>
<text x="41.7" y="109.4">~{INTOUT}</text>
<text x="51.6" y="109.5" transform="rotate(-90 51.6 109.5)">-5V</text>
<text x="54.2" y="109.5" transform="rotate(-90 54.2 109.5)">GND</text>
<text x="56.7" y="109.5" transform="rotate(-90 56.7 109.5)">-12V</text>
<text x="100.9" y="111.3">GND</text>
<text x="187" y="111.3">SN74LVC2G17DCK</text>
<text x="193.6" y="108.8">U6C</text>
<text x="191" y="117.7">VCC</text>
<text x="196.2" y="117.7">GND</text>
<text x="48.8" y="124.6">-5V</text>
<text x="51.3" y="120.8">GND</text>
<text x="206.3" y="125.3">GND</text>
<text x="245" y="124.2">+5V</text>
<text x="35.8" y="130.4">+3.3V</text>
<text x="88.2" y="128.1">+5V</text>
<text x="183.8" y="131.6">MCP1700T-1802E/TT:</text>
<text x="193" y="129.1">U5</text>
<text x="220.9" y="130.4">+1V8</text>
<text x="243.8" y="129.1">C4</text>
<text x="251.4" y="129.1">C6</text>
<text x="259" y="129.1">C8</text>
<text x="264.8" y="129.1">C10</text>
<text x="271.8" y="129.1">C12</text>
<text x="25.4" y="136.4">D1</text>
<text x="107.9" y="132.9">+1V8</text>
<text x="126.6" y="138">LSF0108PW</text>
<text x="130.7" y="135.4">U3</text>
<text x="174.6" y="138">C2</text>
<text x="189.5" y="135.4">VI</text>
<text x="196.6" y="135.4">VO</text>
<text x="229.4" y="134.2">CER 1UF 10V</text>
<text x="242.9" y="134.2">X7R</text>
<text x="25.4" y="138.9">SCHOTTKY 30V</text>
<text x="40.1" y="138.9">200MA</text>
<text x="89" y="138.5" transform="rotate(-90 89 138.5)">R1</text>
<text x="160.2" y="143.1">CER 1UF 10V</text>
<text x="173.7" y="143.1">X7R</text>
<text x="195.1" y="139.4" transform="rotate(-90 195.1 139.4)">GND</text>
<text x="213.9" y="139.3">C3</text>
<text x="245" y="140.5">GND</text>
<text x="39.6" y="147.8" transform="rotate(-90 39.6 147.8)">VCC</text>
<text x="53.9" y="146.2">U1</text>
<text x="199.6" y="144.3">CER 1UF 10V</text>
<text x="213.1" y="144.3">X7R</text>
<text x="244.1" y="145.6">+3.3V</text>
<text x="39.6" y="153.2" transform="rotate(-90 39.6 153.2)">GND</text>
<text x="175.8" y="154.5">GND</text>
<text x="192.3" y="154.5">GND</text>
<text x="215.2" y="154.5">GND</text>
<text x="229.4" y="155.8">CER 1UF 10V</text>
<text x="242.9" y="155.8">X7R</text>
<text x="243.8" y="150.7">C5</text>
<text x="251.4" y="150.7">C7</text>
<text x="259" y="150.7">C9</text>
<text x="265.4" y="150.7">C11</text>
<text x="21" y="156.2" transform="rotate(-90 21 156.2)">R3</text>
<text x="63.1" y="157">+3.3V</text>
<text x="73.6" y="167.2">U2</text>
<text x="245" y="162.1">GND</text>
<text x="20.2" y="172.3">GND</text>
<text x="66.3" y="169.7">SN74LVC1G06DCK</text>
<text x="66.9" y="173.2" transform="rotate(-90 66.9 173.2)">VCC</text>
<text x="66.9" y="178.6" transform="rotate(-90 66.9 178.6)">GND</text>
<text x="86.9" y="178.6">C1</text>
<text x="70.8" y="183.7">CER 0.1UF</text>
<text x="81.7" y="183.7">10V</text>
<text x="86.1" y="183.7">X7R</text>
<text x="151.7" y="186.2">GND</text>
<text x="64" y="193.9">GND</text>
<text x="88.2" y="192.6">GND</text>
</g>
<g font-size="1.8">
<text x="28.2" y="28.9">BUS_D0</text>
<text x="71.1" y="28.9">BUS_A0</text>
<text x="214.6" y="28.9">+3.3V</text>
<text x="28.2" y="31.4">BUS_D1</text>
<text x="28.2" y="33.9">BUS_D2</text>
<text x="71.1" y="31.4">BUS_A1</text>
<text x="71.1" y="33.9">BUS_A2</text>
<text x="95.8" y="31.4">+3.3V</text>
<text x="144.8" y="31.4">BUS_A0</text>
<text x="144.8" y="33.9">BUS_A1</text>
<text x="166" y="33.9">FPGA_BUS_~{OE}</text>
<text x="214.6" y="31.4">+5V</text>
<text x="237.6" y="30.1">FPGA_TF_CS 1</text>
<text x="240.6" y="35.2">FPGA_D6</text>
<text x="240.6" y="32.7">FPGA_D7</text>
<text x="260.6" y="30.1">FPGA_D_DIR</text>
<text x="262.2" y="32.7">FPGA_~{DMA}</text>
<text x="262.8" y="35.2">FPGA_~{IRQ}</text>
<text x="28.2" y="41.6">BUS_D5</text>
<text x="28.2" y="36.5">BUS_D3</text>
<text x="28.2" y="39">BUS_D4</text>
<text x="71.1" y="36.5">BUS_A3</text>
<text x="71.1" y="41.6">BUS_A5</text>
<text x="71.1" y="39">BUS_A4</text>
<text x="97.6" y="36.5">+5V</text>
<text x="144.8" y="36.5">BUS_A2</text>
<text x="144.8" y="39">BUS_A3</text>
<text x="144.8" y="41.6">BUS_A4</text>
<text x="167.9" y="36.5">FPGA_D_DIR</text>
<text x="170.8" y="41.6">FPGA_D7</text>
<text x="214.6" y="41.6">FPGA_D3</text>
<text x="240.6" y="40.3">FPGA_D4</text>
<text x="240.6" y="37.8">FPGA_D5</text>
<text x="262.3" y="37.8">FPGA_~{RDY}</text>
<text x="262.3" y="40.3">FPGA_~{RES}</text>
<text x="28.2" y="46.6">BUS_D7</text>
<text x="28.2" y="44.1">BUS_D6</text>
<text x="71.1" y="44.1">BUS_A6</text>
<text x="71.1" y="46.6">BUS_A7</text>
<text x="88.5" y="44.1">FPGA_BUS_~{OE}</text>
<text x="144.8" y="44.1">BUS_A5</text>
<text x="144.8" y="46.6">BUS_A6</text>
<text x="170.8" y="46.6">FPGA_D5</text>
<text x="170.8" y="44.1">FPGA_D6</text>
<text x="214.6" y="44.1">FPGA_D2</text>
<text x="214.6" y="46.6">FPGA_D1</text>
<text x="240.6" y="45.4">FPGA_D2</text>
<text x="240.6" y="42.8">FPGA_D3</text>
<text x="240.6" y="47.9">FPGA_D1</text>
<text x="261.1" y="47.9">FPGA_SYNC 8</text>
<text x="261.9" y="45.4">FPGA_R/~{W}7</text>
<text x="262.7" y="42.8">FPGA_~{INH}6</text>
<text x="71.1" y="51.7">BUS_A9</text>
<text x="71.1" y="49.2">BUS_A8</text>
<text x="90.6" y="51.7">FPGA_A_DIR</text>
<text x="144.8" y="49.2">BUS_A7</text>
<text x="170.8" y="49.2">FPGA_D4</text>
<text x="214.6" y="49.2">FPGA_D0</text>
<text x="239.6" y="53">FPGA_A15</text>
<text x="240.6" y="50.5">FPGA_D0</text>
<text x="255.3" y="50.5">FPGA_COLOR_REF 9</text>
<text x="261.6" y="53">FPGA_PHI1</text>
<text x="71.1" y="56.8">BUS_A11</text>
<text x="71.1" y="54.3">BUS_A10</text>
<text x="71.1" y="59.3">BUS_A12</text>
<text x="101.1" y="59.3">FPGA_A8</text>
<text x="144.8" y="59.3">BUS_A10</text>
<text x="144.8" y="54.3">BUS_A8</text>
<text x="144.8" y="56.8">BUS_A9</text>
<text x="171.7" y="54.3">BUS_D7</text>
<text x="171.7" y="59.3">BUS_D5</text>
<text x="171.7" y="56.8">BUS_D6</text>
<text x="214.6" y="59.3">BUS_D1</text>
<text x="214.6" y="56.8">BUS_D2</text>
<text x="214.6" y="54.3">BUS_D3</text>
<text x="239.6" y="55.5">FPGA_A14</text>
<text x="239.6" y="58.1">FPGA_A13</text>
<text x="260.8" y="55.5">FPGA_A_DIR 11</text>
<text x="71.1" y="61.9">BUS_A13</text>
<text x="71.1" y="64.4">BUS_A14</text>
<text x="99.9" y="64.4">FPGA_A10</text>
<text x="101.1" y="61.9">FPGA_A9</text>
<text x="144.8" y="61.9">BUS_A11</text>
<text x="144.8" y="64.4">BUS_A12</text>
<text x="171.7" y="61.9">BUS_D4</text>
<text x="214.6" y="61.9">BUS_D0</text>
<text x="239.6" y="65.7">FPGA_A11</text>
<text x="239.6" y="60.6">FPGA_A12</text>
<text x="240.4" y="63.2">FPGA_7M 14</text>
<text x="71.1" y="67">BUS_A15</text>
<text x="99.9" y="69.5">FPGA_A12</text>
<text x="99.9" y="67">FPGA_A11</text>
<text x="144.8" y="67">BUS_A13</text>
<text x="144.8" y="69.5">BUS_A14</text>
<text x="239.6" y="68.2">FPGA_A10</text>
<text x="240.8" y="70.8">FPGA_A9</text>
<text x="27" y="77.1">BUS_~{RES}31</text>
<text x="27.5" y="74.6">BUS_~{IRQ}30</text>
<text x="71.1" y="72">BUS_R/~{W}</text>
<text x="99.9" y="72">FPGA_A13</text>
<text x="99.9" y="74.6">FPGA_A14</text>
<text x="99.9" y="77.1">FPGA_A15</text>
<text x="144.8" y="72">BUS_A15</text>
<text x="144.8" y="77.1">FPGA_A0</text>
<text x="240.8" y="73.3">FPGA_A8</text>
<text x="240.8" y="75.9">FPGA_A6</text>
<text x="263.7" y="75.9">FPGA_A7</text>
<text x="27" y="82.2">BUS_~{RDY}21</text>
<text x="27.4" y="79.7">BUS_~{INH}32</text>
<text x="144.8" y="79.7">FPGA_A1</text>
<text x="144.8" y="82.2">FPGA_A2</text>
<text x="240.8" y="78.4">FPGA_A4</text>
<text x="240.8" y="83.5">FPGA_A0</text>
<text x="240.8" y="80.9">FPGA_A2</text>
<text x="263.7" y="83.5">FPGA_A1</text>
<text x="263.7" y="78.4">FPGA_A5</text>
<text x="263.7" y="80.9">FPGA_A3</text>
<text x="26.8" y="84.7">BUS_~{DMA}22</text>
<text x="71.1" y="87.3">BUS_PHI1</text>
<text x="144.8" y="84.7">FPGA_A3</text>
<text x="144.8" y="87.3">FPGA_A4</text>
<text x="144.8" y="89.8">FPGA_A5</text>
<text x="172.3" y="84.7">BUS_PHI1</text>
<text x="209.5" y="84.7">FPGA_PHI1</text>
<text x="264.1" y="88.6">+3.3V</text>
<text x="71.1" y="94.9">BUS_7M</text>
<text x="71.1" y="92.4">BUS_COLOR_REF</text>
<text x="144.8" y="92.4">FPGA_A6</text>
<text x="144.8" y="94.9">FPGA_A7</text>
<text x="71.1" y="97.4">BUS_SYNC</text>
<text x="174" y="101.3">BUS_7M</text>
<text x="209.5" y="101.3">FPGA_7M</text>
<text x="236.6" y="96.2">FPGA_PWR</text>
<text x="242.4" y="103.8">+5V</text>
<text x="179.6" y="116.5">+3.3V</text>
<text x="22.2" y="127.9">FPGA_TF_CS</text>
<text x="65.4" y="148.2">FPGA_BUS_~{OE}</text>
<text x="104.7" y="148.2">FPGA_~{DMA}</text>
<text x="104.9" y="153.3">FPGA_~{RDY}</text>
<text x="104.9" y="155.9">FPGA_~{RES}</text>
<text x="105.3" y="150.8">FPGA_~{IRQ}</text>
<text x="149.9" y="150.8">FPGA_~{INH}</text>
<text x="149.9" y="155.9">FPGA_SYNC</text>
<text x="149.9" y="153.3">FPGA_R/~{W}</text>
<text x="105.6" y="160.9">BUS_~{DMA}</text>
<text x="149.9" y="158.4">FPGA_COLOR_REF</text>
<text x="105.8" y="166">BUS_~{RDY}</text>
<text x="106.2" y="163.5">BUS_~{IRQ}</text>
<text x="149.9" y="166">BUS_R/~{W}</text>
<text x="149.9" y="163.5">BUS_~{INH}</text>
<text x="37.7" y="173.6">FPGA_BUS_~{OE}</text>
<text x="105.8" y="168.6">BUS_~{RES}</text>
<text x="149.9" y="171.1">BUS_COLOR_REF</text>
<text x="149.9" y="168.6">BUS_SYNC</text>
</g>
<g font-size="1.8" fill="#008400">
<text x="91" y="145" transform="rotate(-90 91 145)">200K</text>
<text x="23.1" y="157.6" transform="rotate(-90 23.1 157.6)">1% 1/10W</text>
<text x="23.1" y="162.1" transform="rotate(-90 23.1 162.1)">10K</text>
</g>
<g font-size="1.4" fill="#008484">
<text x="204.6" y="29.9">VCCA</text>
<text x="115.3" y="32.4">VCC(A)_2</text>
<text x="115.3" y="35">VCC(A)</text>
<text x="135.6" y="32.4">1B0</text>
<text x="135.6" y="35">1B1</text>
<text x="185.2" y="35.5">~{OE}</text>
<text x="204.4" y="32.4">VCCB</text>
<text x="115.3" y="40.1">VCC(B)</text>
<text x="115.3" y="37.5">VCC(B)_2</text>
<text x="135.6" y="37.5">1B2</text>
<text x="135.6" y="40.1">1B3</text>
<text x="185.2" y="37.5">DIR</text>
<text x="115.3" y="47.7">~2OE</text>
<text x="115.3" y="45.1">~1OE</text>
<text x="135.6" y="47.7">1B6</text>
<text x="135.6" y="42.6">1B4</text>
<text x="135.6" y="45.1">1B5</text>
<text x="185.2" y="42.6">A1</text>
<text x="185.2" y="45.1">A2</text>
<text x="185.2" y="47.7">A3</text>
<text x="206.5" y="42.6">A5</text>
<text x="206.5" y="45.1">A6</text>
<text x="206.5" y="47.7">A7</text>
<text x="115.3" y="52.8">1DIR</text>
<text x="135.6" y="50.2">1B7</text>
<text x="185.2" y="50.2">A4</text>
<text x="206.5" y="50.2">A8</text>
<text x="115.3" y="55.3">2DIR</text>
<text x="135.6" y="55.3">2B0</text>
<text x="135.6" y="57.8">2B1</text>
<text x="185.2" y="57.8">B2</text>
<text x="185.2" y="55.3">B1</text>
<text x="206.4" y="57.8">B6</text>
<text x="206.4" y="55.3">B5</text>
<text x="115.3" y="65.5">2A2</text>
<text x="115.3" y="62.9">2A1</text>
<text x="115.3" y="60.4">2A0</text>
<text x="135.6" y="60.4">2B2</text>
<text x="135.6" y="62.9">2B3</text>
<text x="135.6" y="65.5">2B4</text>
<text x="185.2" y="62.9">B4</text>
<text x="185.2" y="60.4">B3</text>
<text x="206.4" y="62.9">B8</text>
<text x="206.4" y="60.4">B7</text>
<text x="115.3" y="70.5">2A4</text>
<text x="115.3" y="68">2A3</text>
<text x="135.6" y="68">2B5</text>
<text x="135.6" y="70.5">2B6</text>
<text x="205.3" y="68">GND</text>
<text x="115.3" y="75.6">2A6</text>
<text x="115.3" y="73.1">2A5</text>
<text x="135.6" y="73.1">2B7</text>
<text x="115.3" y="78.2">2A7</text>
<text x="115.3" y="83.2">GND_2</text>
<text x="135.7" y="83.2">1A2</text>
<text x="135.7" y="80.7">1A1</text>
<text x="135.7" y="78.2">1A0</text>
<text x="115.3" y="88.3">GND_4</text>
<text x="115.3" y="85.8">GND_3</text>
<text x="135.7" y="88.3">1A4</text>
<text x="135.7" y="85.8">1A3</text>
<text x="115.3" y="90.9">GND_5</text>
<text x="115.3" y="95.9">GND_7</text>
<text x="115.3" y="93.4">GND_6</text>
<text x="135.7" y="95.9">1A7</text>
<text x="135.7" y="93.4">1A6</text>
<text x="135.7" y="90.9">1A5</text>
<text x="115.3" y="101">GND</text>
<text x="115.3" y="98.5">GND_8</text>
<text x="120.4" y="141.7">VREF_A</text>
<text x="120.4" y="144.2">VREF_B</text>
<text x="120.4" y="149.3">A1</text>
<text x="120.4" y="151.8">A2</text>
<text x="120.4" y="154.4">A3</text>
<text x="141.7" y="151.8">A5</text>
<text x="141.7" y="154.4">A6</text>
<text x="120.4" y="162">B1</text>
<text x="120.4" y="156.9">A4</text>
<text x="141.7" y="159.4">A8</text>
<text x="141.7" y="156.9">A7</text>
<text x="120.4" y="167.1">B3</text>
<text x="120.4" y="164.5">B2</text>
<text x="141.6" y="167.1">B6</text>
<text x="141.6" y="164.5">B5</text>
<text x="120.4" y="169.6">B4</text>
<text x="141.6" y="172.1">B8</text>
<text x="141.6" y="169.6">B7</text>
<text x="120.4" y="174.7">EN</text>
<text x="140.5" y="177.2">GND</text>
</g>
<g font-size="1.4" fill="#840000">
<text x="211.5" y="29">1</text>
<text x="110.7" y="31.5">31</text>
<text x="110.7" y="34">42</text>
<text x="141.7" y="31.5">2</text>
<text x="141.7" y="34">3</text>
<text x="180.6" y="34">22</text>
<text x="211" y="31.5">23</text>
<text x="211.8" y="31.5">4</text>
<text x="110.7" y="39.1">18</text>
<text x="111.2" y="36.6">7</text>
<text x="141.7" y="36.6">5</text>
<text x="141.7" y="39.1">6</text>
<text x="141.7" y="41.7">8</text>
<text x="181" y="36.6">2</text>
<text x="181" y="41.7">3</text>
<text x="211.5" y="41.7">7</text>
<text x="110.7" y="46.7">25</text>
<text x="110.7" y="44.2">48</text>
<text x="141.2" y="46.7">11</text>
<text x="141.7" y="44.2">9</text>
<text x="181" y="44.2">4</text>
<text x="181" y="46.7">5</text>
<text x="211.5" y="44.2">8</text>
<text x="211.5" y="46.7">9</text>
<text x="111.2" y="51.8">1</text>
<text x="141.2" y="49.3">12</text>
<text x="181" y="49.3">6</text>
<text x="211" y="49.3">10</text>
<text x="110.7" y="54.4">24</text>
<text x="110.7" y="59.4">36</text>
<text x="141.2" y="54.4">13</text>
<text x="141.2" y="56.9">14</text>
<text x="141.2" y="59.4">16</text>
<text x="180.6" y="59.4">19</text>
<text x="180.6" y="56.9">20</text>
<text x="180.6" y="54.4">21</text>
<text x="211" y="59.4">15</text>
<text x="211" y="56.9">16</text>
<text x="211" y="54.4">17</text>
<text x="110.7" y="64.5">33</text>
<text x="110.7" y="62">35</text>
<text x="141.2" y="62">17</text>
<text x="141.2" y="64.5">19</text>
<text x="180.6" y="62">18</text>
<text x="211" y="62">14</text>
<text x="110.7" y="69.6">30</text>
<text x="110.7" y="67.1">32</text>
<text x="141.2" y="67.1">20</text>
<text x="141.2" y="69.6">22</text>
<text x="211" y="67.1">11</text>
<text x="211.8" y="67.1">2</text>
<text x="110.7" y="77.2">26</text>
<text x="110.7" y="74.7">27</text>
<text x="110.7" y="72.1">29</text>
<text x="141.2" y="72.1">23</text>
<text x="141.2" y="77.2">47</text>
<text x="110.7" y="82.3">45</text>
<text x="141.2" y="82.3">44</text>
<text x="141.2" y="79.8">46</text>
<text x="110.7" y="89.9">15</text>
<text x="110.7" y="87.4">34</text>
<text x="111.2" y="84.8">4</text>
<text x="141.2" y="89.9">40</text>
<text x="141.2" y="87.4">41</text>
<text x="141.2" y="84.8">43</text>
<text x="110.7" y="95">21</text>
<text x="110.7" y="92.5">28</text>
<text x="141.2" y="95">37</text>
<text x="141.2" y="92.5">38</text>
<text x="110.7" y="100.1">10</text>
<text x="110.7" y="97.5">39</text>
<text x="115.8" y="143.3">19</text>
<text x="116.3" y="140.7">2</text>
<text x="116.3" y="148.3">3</text>
<text x="116.3" y="150.9">4</text>
<text x="116.3" y="153.4">5</text>
<text x="116.3" y="156">6</text>
<text x="146.7" y="150.9">7</text>
<text x="146.7" y="153.4">8</text>
<text x="146.7" y="156">9</text>
<text x="115.8" y="161">18</text>
<text x="146.3" y="158.5">10</text>
<text x="115.8" y="166.1">16</text>
<text x="115.8" y="163.6">17</text>
<text x="146.3" y="166.1">13</text>
<text x="146.3" y="163.6">14</text>
<text x="115.8" y="168.7">15</text>
<text x="115.8" y="173.7">20</text>
<text x="146.3" y="171.2">11</text>
<text x="146.3" y="168.7">12</text>
<text x="146.7" y="176.3">1</text>
</g>
</svg>
